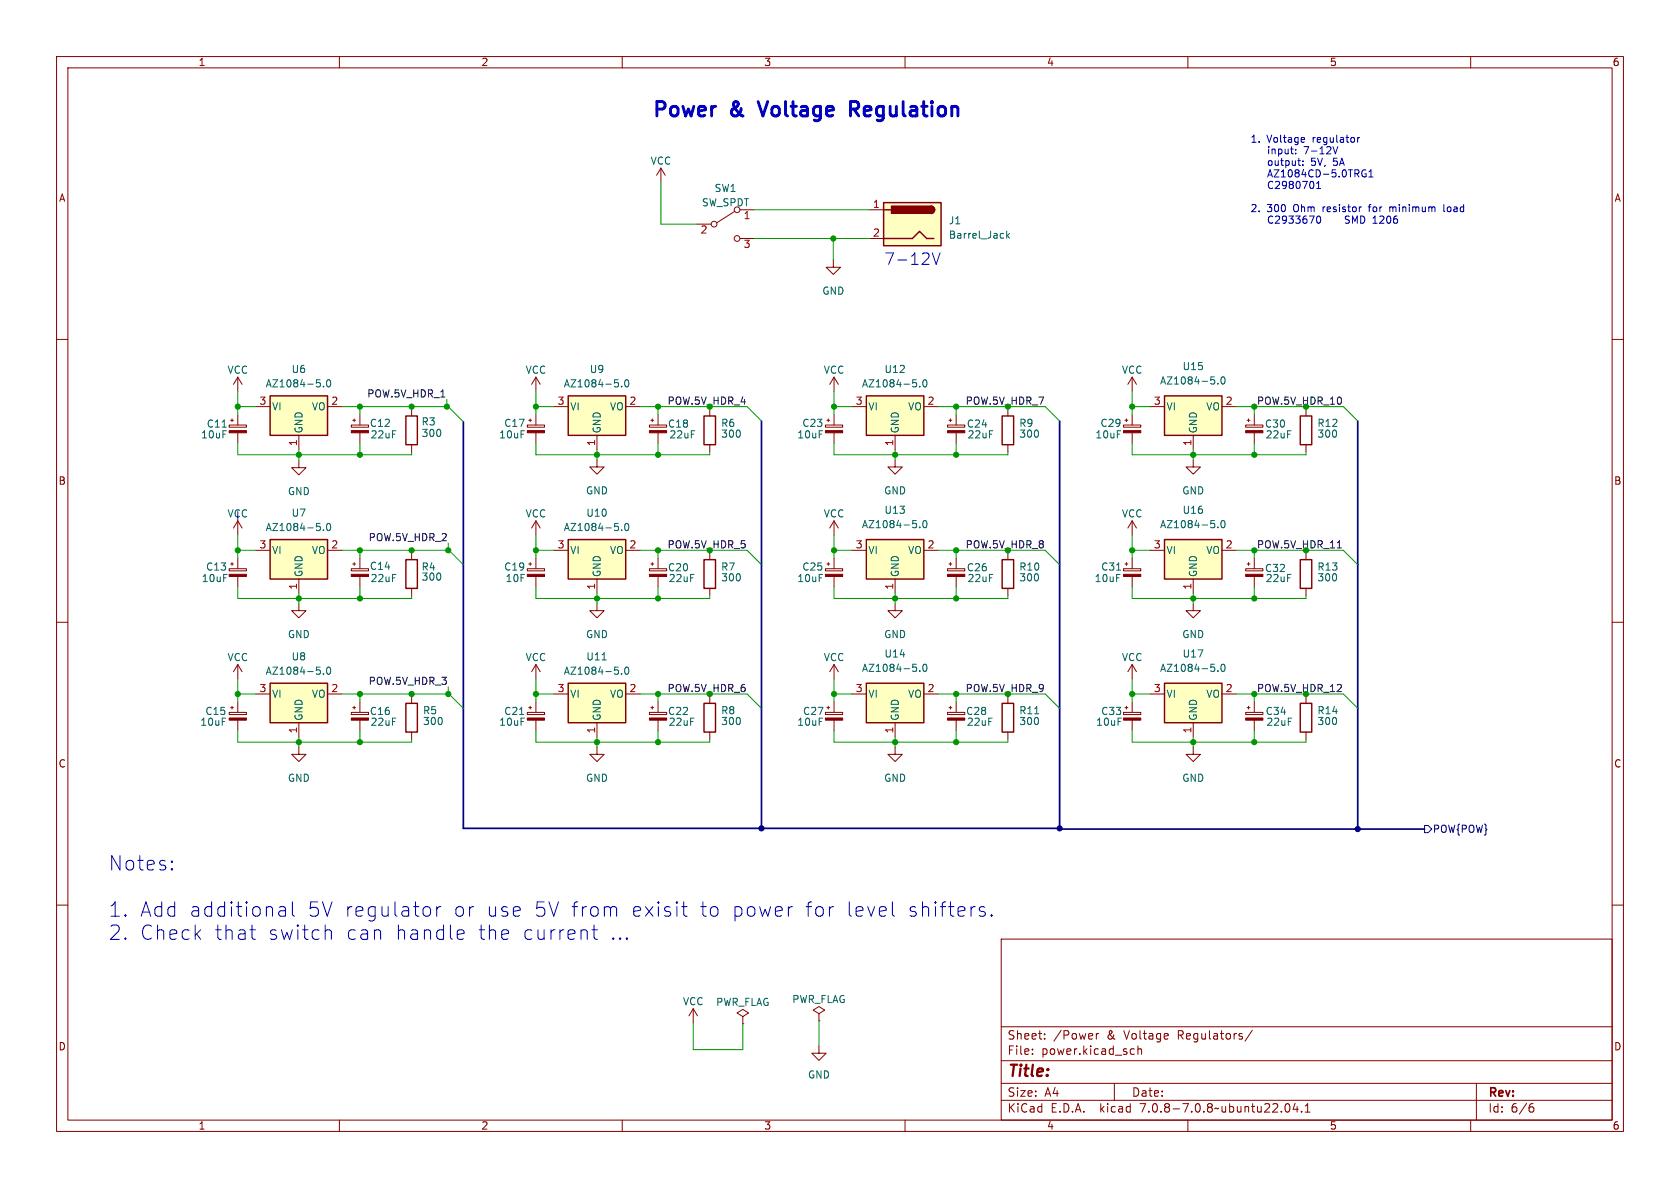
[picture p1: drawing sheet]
<svg xmlns="http://www.w3.org/2000/svg" width="297mm" height="210mm" viewBox="0 0 297 210" stroke-linecap="round" stroke-linejoin="round" font-family="sans-serif">
<g fill="none" stroke="#840000" stroke-width=".18">
<path d="M10 10h277v190h-277zM12 12h273v186h-273zM60 10v2M110 10v2M160 10v2M210 10v2M260 10v2M116.8 29.7l-.7 1.3M116.8 29.7v2.6M116.8 29.7l.8 1.3M123.2 39.6h2.5M129.9 37.3l-3.2 2.1"/>
<path d="M130.8 37.1h2.5M153.7 37.1h2.5M10 60h2M130.8 42.2h2.5M147.3 46v1.2h1.3l-1.3 1.3-1.3-1.3h1.3M153.7 42.2h2.5M285 60h2M40.5 75.1h3.1v.4h-3.1zM40.8 74.3h.5M41 74v.5M42 66.7v2.5M42 73.3v1.8"/>
<path d="M42 76.5v1.9M42 66.7l-.7 1.2M42 66.7l.8 1.2M45.2 71.9h2.6M52.8 77v2.5M57.9 71.9h2.6M62.1 75.1h3.1v.4h-3.1zM62.4 74.3h.5M62.6 74v.5M63.6 73.3v1.8M63.6 76.5v1.9M72.8 72.3v1.2"/>
<path d="M72.8 78.6v1.3M93.2 75.1h3.1v.4h-3.1zM93.5 74.3h.5M93.7 74v.5M94.7 66.7v2.5M94.7 73.3v1.8M94.7 76.5v1.9M94.7 66.7l-.7 1.2M94.7 66.7l.8 1.2M97.9 71.9h2.6M105.5 77v2.5M110.6 71.9h2.6"/>
<path d="M114.8 75.1h3.1v.4h-3.1zM115.1 74.3h.5M115.3 74v.5M116.3 73.3v1.8M116.3 76.5v1.9M125.5 72.3v1.2M125.5 78.6v1.3M145.9 75.1h3.1v.4h-3.1zM146.2 74.3h.5M146.4 74v.5M147.4 66.7v2.5M147.4 73.3v1.8"/>
<path d="M147.4 76.5v1.9M147.4 66.7l-.7 1.2M147.4 66.7l.8 1.2M150.6 71.9h2.6M158.2 77v2.5M163.3 71.9h2.6M167.5 75.1h3.1v.4h-3.1zM167.8 74.3h.5M168 74v.5M169 73.3v1.8M169 76.5v1.9M178.2 72.3v1.2"/>
<path d="M178.2 78.6v1.3M198.6 75.1h3.1v.4h-3.1zM198.9 74.3h.5M199.1 74v.5M200.2 66.7v2.5M200.2 73.3v1.8M200.2 76.5v1.9M200.2 66.7l-.8 1.2M200.2 66.7l.7 1.2M203.3 71.9h2.6M210.9 77v2.5M216 71.9h2.6"/>
<path d="M220.2 75.1h3.1v.4h-3.1zM220.5 74.3h.5M220.7 74v.5M221.7 73.3v1.8M221.7 76.5v1.9M230.9 72.3v1.2M230.9 78.6v1.3M40.8 99.7h.5M41 99.4v.5M42 92.1v2.5M42 98.7v1.8M42 92.1l-.7 1.2"/>
<path d="M42 92.1l.8 1.2M45.2 97.3h2.6M52.8 81.4v1.3h1.3l-1.3 1.2-1.2-1.2h1.2M57.9 97.3h2.6M62.4 99.7h.5M62.6 99.4v.5M63.6 98.7v1.8M72.8 97.7v1.2M93.5 99.7h.5M93.7 99.4v.5M94.7 92.1v2.5M94.7 98.7v1.8"/>
<path d="M94.7 92.1l-.7 1.2M94.7 92.1l.8 1.2M97.9 97.3h2.6M105.5 81.3v1.3h1.3l-1.3 1.2-1.2-1.2h1.2M110.6 97.3h2.6M115.1 99.7h.5M115.3 99.4v.5M116.3 98.7v1.8M125.5 97.7v1.2M146.2 99.7h.5M146.4 99.4v.5M147.4 92.1v2.5"/>
<path d="M147.4 98.7v1.8M147.4 92.1l-.7 1.2M147.4 92.1l.8 1.2M150.6 97.3h2.6M158.2 81.3v1.3h1.3l-1.3 1.2-1.2-1.2h1.2M163.3 97.3h2.6M167.8 99.7h.5M168 99.4v.5M169 98.7v1.8M178.2 97.7v1.2M198.9 99.7h.5M199.1 99.4v.5"/>
<path d="M200.2 92.1l-.8 1.2M200.2 92.1v2.5M200.2 98.7v1.8M200.2 92.1l.7 1.2M203.3 97.3h2.6M210.9 81.3v1.3h1.3l-1.3 1.2-1.2-1.2h1.2M216 97.3h2.6M220.5 99.7h.5M220.7 99.4v.5M221.7 98.7v1.8M230.9 97.7v1.2M10 110h2"/>
<path d="M40.5 100.5h3.1v.4h-3.1zM42 101.9v1.9M42 117.5v2.5M42 117.5l-.7 1.2M42 117.5l.8 1.2M52.8 106.7v1.3h1.3l-1.3 1.2-1.2-1.2h1.2M52.8 102.4v2.5M62.1 100.5h3.1v.4h-3.1zM63.6 101.9v1.9M72.8 104v1.3M93.2 100.5h3.1v.4h-3.1zM94.7 101.9v1.9"/>
<path d="M94.7 117.5v2.5M94.7 117.5l-.7 1.2M94.7 117.5l.8 1.2M105.5 106.7v1.3h1.3l-1.3 1.2-1.2-1.2h1.2M105.5 102.4v2.5M114.8 100.5h3.1v.4h-3.1zM116.3 101.9v1.9M125.5 104v1.3M145.9 100.5h3.1v.4h-3.1zM147.4 101.9v1.9M147.4 117.5v2.5M147.4 117.5l-.7 1.2"/>
<path d="M147.4 117.5l.8 1.2M158.2 106.7v1.3h1.3l-1.3 1.2-1.2-1.2h1.2M158.2 102.4v2.5M167.5 100.5h3.1v.4h-3.1zM169 101.9v1.9M178.2 104v1.3M198.6 100.5h3.1v.4h-3.1zM200.2 101.9v1.9M200.2 117.5v2.5M200.2 117.5l-.8 1.2M200.2 117.5l.7 1.2M210.9 106.7v1.3h1.3l-1.3 1.2-1.2-1.2h1.2"/>
<path d="M210.9 102.4v2.5M220.2 100.5h3.1v.4h-3.1zM221.7 101.9v1.9M230.9 104v1.3M285 110h2M40.5 125.9h3.1v.4h-3.1zM40.8 125.1h.5M41 124.8v.5M42 124.1v1.8M42 127.3v1.9M45.2 122.7h2.6M52.8 132.1v1.3h1.3l-1.3 1.2-1.2-1.2h1.2"/>
<path d="M52.8 127.8v2.5M57.9 122.7h2.6M62.1 125.9h3.1v.4h-3.1zM62.4 125.1h.5M62.6 124.8v.5M63.6 124.1v1.8M63.6 127.3v1.9M72.8 123.1v1.2M72.8 129.4v1.3M93.2 125.9h3.1v.4h-3.1zM93.5 125.1h.5M93.7 124.8v.5"/>
<path d="M94.7 124.1v1.8M94.7 127.3v1.9M97.9 122.7h2.6M105.5 132.1v1.3h1.3l-1.3 1.2-1.2-1.2h1.2M105.5 127.8v2.5M110.6 122.7h2.6M114.8 125.9h3.1v.4h-3.1zM115.1 125.1h.5M115.3 124.8v.5M116.3 124.1v1.8M116.3 127.3v1.9M125.5 123.1v1.2"/>
<path d="M125.5 129.4v1.3M145.9 125.9h3.1v.4h-3.1zM146.2 125.1h.5M146.4 124.8v.5M147.4 124.1v1.8M147.4 127.3v1.9M150.6 122.7h2.6M158.2 132.1v1.3h1.3l-1.3 1.2-1.2-1.2h1.2M158.2 127.8v2.5M163.3 122.7h2.6M167.5 125.9h3.1v.4h-3.1zM167.8 125.1h.5"/>
<path d="M168 124.8v.5M169 124.1v1.8M169 127.3v1.9M178.2 123.1v1.2M178.2 129.4v1.3M198.6 125.9h3.1v.4h-3.1zM198.9 125.1h.5M199.1 124.8v.5M200.2 124.1v1.8M200.2 127.3v1.9M203.3 122.7h2.6M210.9 132.1v1.3h1.3l-1.3 1.2-1.2-1.2h1.2"/>
<path d="M210.9 127.8v2.5M216 122.7h2.6M220.2 125.9h3.1v.4h-3.1zM220.5 125.1h.5M220.7 124.8v.5M221.7 124.1v1.8M221.7 127.3v1.9M230.9 123.1v1.2M230.9 129.4v1.3M10 160h2M285 160h2M122.6 178.3l-.8 1.3"/>
<path d="M122.6 178.3v2.5M122.6 178.3l.7 1.3M131.3 179.7l1-.6-1-.7-1 .7 1 .6v1.3M144.8 179.2l1-.6-1-.7-1 .7 1 .6v1.3M177 166h108v32h-108zM60 198v2M110 198v2M131.3 181h.1M144.8 180.5h.1M144.8 184.9v1.3h1.2l-1.2 1.3-1.3-1.3h1.3M160 198v2M177 194.5h108"/>
<path d="M177 191.5h108M177 187.5h108M177 181.5h108M182.5 186.3v.1M182.5 185.5v.1M184.7 183.6v.1M184.7 182.8v.1M193.8 182.7v1M194.2 182.7l-.2 .1-.2 .2M197 191.5v3M200.1 185.4l.4 .1M200.5 186.3l-.4 .1"/>
<path d="M201.2 185.5l.2-.1 .3 .1 .1 .9M201.2 184.9v1.5M210 198v2M221.4 182.1l-1.3 2M227.3 195.2l.2-.1a.81 .81 0 0 1 .6 .6 .81 .81 0 0 1-.3 .8l-.1 .1a.81 .81 0 0 1-.4-1.4zM229 195l-.4 1.1h.9M229.3 195.6v1M230.1 196.5v.1M230.7 196.6h.9M230.7 195.5l.5-.4v1.5M260 198v2M261 191.5v6.5"/>
<path d="M270.6 195.7h.3l.3 .3-.1 .5-.5 .1M271 195.1l-.4 .1"/>
<circle cx="126.2" cy="39.6" r=".51"/>
<circle cx="130.3" cy="37.1" r=".51"/>
<circle cx="130.3" cy="42.2" r=".51"/>
</g>
<g fill="none" stroke="#840000" stroke-width=".25">
<path d="M156.2 35.8h10.2v7.6h-10.2zM156.2 37.1h1.3M164.6 36.4a.64 .64 0 0 1 .6 .7 .64 .64 0 0 1-.6 .6M156.2 42.2h5.1l1.3-1.3 1.2 1.3h1.3M47.8 70h10.1v7h-10.1zM71.8 73.5h2v5.1h-2zM100.5 70h10.1v7h-10.1zM124.5 73.5h2v5.1h-2zM153.2 70h10.1v7h-10.1zM177.2 73.5h2v5.1h-2zM205.9 70h10.1v7h-10.1zM229.9 73.5h2v5.1h-2z"/>
<path d="M47.8 95.4h10.1v7h-10.1zM71.8 98.9h2v5.1h-2zM100.5 95.4h10.1v7h-10.1zM124.5 98.9h2v5.1h-2zM153.2 95.4h10.1v7h-10.1zM177.2 98.9h2v5.1h-2zM205.9 95.4h10.1v7h-10.1zM229.9 98.9h2v5.1h-2zM47.8 120.8h10.1v7h-10.1zM71.8 124.3h2v5.1h-2zM100.5 120.8h10.1v7h-10.1zM124.5 124.3h2v5.1h-2z"/>
<path d="M153.2 120.8h10.1v7h-10.1zM177.2 124.3h2v5.1h-2zM205.9 120.8h10.1v7h-10.1zM229.9 124.3h2v5.1h-2z"/>
</g>
<g fill="#840000" stroke="#840000" stroke-width=".18">
<path d="M220.2 101.5h3.1v.4h-3.1z"/>
<path d="M62.1 101.5h3.1v.4h-3.1z"/>
<path d="M93.2 126.9h3.1v.4h-3.1z"/>
<path d="M40.5 126.9h3.1v.4h-3.1z"/>
<path d="M62.1 126.9h3.1v.4h-3.1z"/>
<path d="M40.5 101.5h3.1v.4h-3.1z"/>
<path d="M114.8 101.5h3.1v.4h-3.1z"/>
<path d="M145.9 126.9h3.1v.4h-3.1z"/>
<path d="M114.8 126.9h3.1v.4h-3.1z"/>
<path d="M145.9 101.5h3.1v.4h-3.1z"/>
<path d="M167.5 76.1h3.1v.4h-3.1z"/>
<path d="M198.6 76.1h3.1v.4h-3.1z"/>
<path d="M220.2 76.1h3.1v.4h-3.1z"/>
<path d="M167.5 101.5h3.1v.4h-3.1z"/>
<path d="M145.9 76.1h3.1v.4h-3.1z"/>
<path d="M198.6 101.5h3.1v.4h-3.1z"/>
<path d="M114.8 76.1h3.1v.4h-3.1z"/>
<path d="M93.2 101.5h3.1v.4h-3.1z"/>
<path d="M62.1 76.1h3.1v.4h-3.1z"/>
<path d="M220.2 126.9h3.1v.4h-3.1z"/>
<path d="M93.2 76.1h3.1v.4h-3.1z"/>
<path d="M167.5 126.9h3.1v.4h-3.1z"/>
<path d="M40.5 76.1h3.1v.4h-3.1z"/>
<path d="M198.6 126.9h3.1v.4h-3.1z"/>
</g>
<g fill="none" stroke="#006464" stroke-width=".18">
<path d="M178 40.8v1.3M178.1 41.6l.4 .5M178.5 41.3l-.5 .4M39.3 75.5h.7M57.2 68.3v.1M57.9 67.2l.1-.1a.68 .68 0 0 1 .5 .7 .68 .68 0 0 1-.5 .6l-.1-.1-.2-.4zM109.9 68.3v.1M110.6 67.2l.1-.1a.68 .68 0 0 1 .5 .7 .68 .68 0 0 1-.5 .6l-.1-.1-.2-.4zM162.6 68.3v.1M163.3 67.2l.1-.1a.68 .68 0 0 1 .5 .7 .68 .68 0 0 1-.5 .6l-.1-.1-.2-.4zM215.3 67.8v.1M216 66.7l.1-.1a.68 .68 0 0 1 .5 .7 .68 .68 0 0 1-.5 .6 .84 .84 0 0 1-.1-1.2z"/>
<path d="M57.2 93.7v.1M57.9 92.6l.1-.1a.68 .68 0 0 1 .5 .7 .68 .68 0 0 1-.5 .6l-.1-.1-.2-.4zM109.9 93.7v.1M110.6 92.6l.1-.1a.68 .68 0 0 1 .5 .7 .68 .68 0 0 1-.5 .6 .84 .84 0 0 1-.1-1.2zM162.6 93.2v.1M163.3 92.1l.1-.1a.68 .68 0 0 1 .5 .7 .68 .68 0 0 1-.5 .6l-.1-.1-.2-.4zM215.3 93.2v.1M216 92.1l.1-.1a.68 .68 0 0 1 .5 .7 .68 .68 0 0 1-.5 .6 .84 .84 0 0 1-.1-1.2zM57.2 119.1v.1M57.9 118l.1-.1a.68 .68 0 0 1 .5 .7 .68 .68 0 0 1-.5 .6l-.1-.1-.2-.4zM106.4 116.7h.8M109.9 119.1v.1"/>
<path d="M110.6 118l.1-.1a.68 .68 0 0 1 .5 .7 .68 .68 0 0 1-.5 .6l-.1-.1-.2-.4zM162.6 118.6v.1M163.3 117.5l.1-.1a.68 .68 0 0 1 .5 .7 .68 .68 0 0 1-.5 .6l-.1-.1-.2-.4zM197.4 100.8h.7M215.3 118.6v.1M216 117.5l.1-.1a.68 .68 0 0 1 .5 .7 .68 .68 0 0 1-.5 .6 .84 .84 0 0 1-.1-1.2zM91.9 126.3h.7M182.9 126.2h.7"/>
</g>
<g fill="#ffffc2" stroke="#ffffc2" stroke-width=".18">
<path d="M100.5 70h10.1v7h-10.1z"/>
<path d="M205.9 95.4h10.1v7h-10.1z"/>
<path d="M47.8 95.4h10.1v7h-10.1z"/>
<path d="M153.2 70h10.1v7h-10.1z"/>
<path d="M156.2 35.8h10.2v7.6h-10.2z"/>
<path d="M153.2 95.4h10.1v7h-10.1z"/>
<path d="M47.8 120.8h10.1v7h-10.1z"/>
<path d="M205.9 70h10.1v7h-10.1z"/>
<path d="M153.2 120.8h10.1v7h-10.1z"/>
<path d="M47.8 70h10.1v7h-10.1z"/>
<path d="M100.5 95.4h10.1v7h-10.1z"/>
<path d="M205.9 120.8h10.1v7h-10.1z"/>
<path d="M100.5 120.8h10.1v7h-10.1z"/>
</g>
<g fill="#840000" stroke="#840000" stroke-width=".25">
<path d="M164.6 36.4a.64 .64 0 0 1 .6 .7 .64 .64 0 0 1-.6 .6z"/>
<path d="M157.6 36.4h7v1.3h-7z"/>
</g>
<path d="M251.8 145.9h.7l.6 .7-.6 .6h-.7z" fill="none" stroke="#000084" stroke-width=".18"/>
<path d="M236.4 96.9h.7" fill="none" stroke="#0f0f0f" stroke-width=".18"/>
<g fill="none" stroke="#0000c2" stroke-width=".18">
<path d="M230.3 29.1v.1M230.3 28.5v.1M230.5 24.3l.1 .3-.6 .1M230.6 25.1l-.1 .1M232.8 33.3h.7M232.9 32.4l.2-.3v1.2M233.2 38.2a.79 .79 0 0 1 0 1.3M235.7 29.1l.2 .1M236.4 28h-.6l-.1 .6 .2-.1M236.5 25.9l-.4 1.3M237.8 39.4h.6M238.1 38.2l-.3 .2 .1 .3 .5 .2"/>
<path d="M238.4 38.2l.2 .1M240 24.3v.9M240.4 24.3l-.4 .2M240.7 36.6h-.3M241.2 30l.3 .1M241.3 30.7h.2v.5l-.3 .1M242 31.3h.7M242 30.4l.4-.4v1.3M245.7 36.6v.8M245.9 36.6l-.2 .1M255.2 36.1v1.1l.2 .2M164.8 44.7l.7 2 .7-2"/>
<path d="M30.4 153.5l.1 .2-.1 .1M30.4 153.5l-.1 .2 .1 .1M30.4 152.2v.3M30.4 153.5v.3M30.4 152.2l.1 .1-.1 .2M30.4 152.2l-.1 .1 .1 .2M51.7 159.4v2.2l.3 .4M120.9 159.4v2.2l.1 .2 .5 .2M157.8 159.4v2.2l.3 .4M44.2 164.4h1M44.7 165.9l.5 .2M49.3 161.6l.3 .4 .9-.2"/>
<path d="M49.4 160.4l.2-.1 .8 .1 .1 .2v1.4M50.5 160.9l-.9 .1-.3 .4M57.9 164.4l.6 .1 .1 .2v1.4M75.6 160.3l.5 .5v.7l-.5 .5M77.2 160.3v1.7M77.9 160.3a.65 .65 0 0 0-.7 .5M81 164.5l.7-.1 .2 .1 .1 .5-1.2 .2M81 165.9l.2 .2 .7-.2M104.7 164.4h.9M105 163.5v2.2l.1 .2 .5 .2M108.3 160.3h.4l.3 .3v1.4M120.5 160.3h1"/>
<path d="M140.1 160.3h-.2l-.4 .2M147.4 160.3l-.5 .1M174.1 160.4l-.6-.1-.4 .3 .1 .4 .9 .2 .1 .3-.1 .3-.3 .2-.7-.2M175.3 161.7l.1 .1-.1 .2M175.3 161.7l-.1 .1 .1 .2M175.3 161.7v.3"/>
</g>
<path d="M134 18l.9 2.5M151 19.3l.8 1.2M151.6 18.1l-.3-.1h-.9v2.5M151.6 19.2l-.3 .1h-.9" fill="none" stroke="#0000c2" stroke-width=".51"/>
<path d="M81.9 74.5v71.9l169.9 .2M134.6 74.4v72M187.3 74.4v72M240 74.4v72.2" fill="none" stroke="#000084" stroke-width=".3"/>
<g fill="none" stroke="#009600" stroke-width=".18">
<path d="M116.8 32.3v7.3h6.4M133.3 37.1h20.4M133.3 42.2h20.4M147.3 42.2v3.8M42 78.4v2h30.8v-.5M42 71.9h3.2M42 69.2v4.1M52.8 79.5v1.9M60.5 71.9h18.5M63.6 71.9v1.4M63.6 78.4v2M72.8 71.9v.4"/>
<path d="M79 70.6v1.4h.4l2.5 2.5M94.7 78.4v2h30.8v-.5M94.7 69.2v4.1M94.7 71.9h3.2M105.5 79.5v1.8M113.2 71.9h18.9l2.5 2.5M116.3 71.9v1.4M116.3 78.4v2M147.4 78.4v2h30.8v-.5M147.4 69.2v4.1M147.4 71.9h3.2M158.2 79.5v1.8"/>
<path d="M165.9 71.9h18.9l2.5 2.5M169 71.9v1.4M169 78.4v2M200.2 78.4v2h30.7v-.5M200.2 71.9h3.1M200.2 69.2v4.1M210.9 79.5v1.8M218.6 71.9h18.9l2.5 2.5M221.7 71.9v1.4M221.7 78.4v2M42 97.3h3.2M42 94.6v4.1"/>
<path d="M60.5 97.3h18.9l2.5 2.5M63.6 97.3v1.4M72.8 97.3v.4M79.2 96v1.3M94.7 94.6v4.1M94.7 97.3h3.2M113.2 97.3h18.9l2.5 2.5M116.3 97.3v1.4M147.4 94.6v4.1M147.4 97.3h3.2M165.9 97.3h18.9l2.5 2.5M169 97.3v1.4"/>
<path d="M200.2 97.3h3.1M200.2 94.6v4.1M218.6 97.3h18.9l2.5 2.5M221.7 97.3v1.4M42 103.8v2h30.8v-.5M52.8 104.9v1.8M63.6 103.8v2M94.7 103.8v2h30.8v-.5M105.5 104.9v1.8M116.3 103.8v2M147.4 103.8v2h30.8v-.5M158.2 104.9v1.8"/>
<path d="M169 103.8v2M200.2 103.8v2h30.7v-.5M210.9 104.9v1.8M221.7 103.8v2M42 122.7h3.2M42 129.2v2h30.8v-.5M42 120v4.1M52.8 130.3v1.8M60.5 122.7h18.9l2.5 2.5M63.6 122.7v1.4M63.6 129.2v2M72.8 122.7v.4"/>
<path d="M79.2 121.4v1.3M94.7 122.7h3.2M94.7 129.2v2h30.8v-.5M94.7 120v4.1M105.5 130.3v1.8M113.2 122.7h18.9l2.5 2.5M116.3 122.7v1.4M116.3 129.2v2M147.4 122.7h3.2M147.4 129.2v2h30.8v-.5M147.4 120v4.1M158.2 130.3v1.8"/>
<path d="M165.9 122.7h18.9l2.5 2.5M169 122.7v1.4M169 129.2v2M200.2 122.7h3.1M200.2 129.2v2h30.7v-.5M200.2 120v4.1M210.9 130.3v1.8M218.6 122.7h18.9l2.5 2.5M221.7 122.7v1.4M221.7 129.2v2M122.6 180.8v4.7h8.7v-4.5M144.8 180.5v4.4"/>
</g>
<g fill="#000084" stroke="#000084" stroke-width=".18">
<circle cx="187.3" cy="146.4" r=".46"/>
<circle cx="240" cy="146.6" r=".46"/>
<circle cx="134.6" cy="146.4" r=".46"/>
</g>
<g fill="#009600" stroke="#009600" stroke-width=".18">
<circle cx="221.7" cy="122.7" r=".46"/>
<circle cx="221.7" cy="131.2" r=".46"/>
<circle cx="210.9" cy="131.2" r=".46"/>
<circle cx="200.2" cy="122.7" r=".46"/>
<circle cx="169" cy="105.8" r=".46"/>
<circle cx="158.2" cy="105.8" r=".46"/>
<circle cx="169" cy="131.2" r=".46"/>
<circle cx="158.2" cy="131.2" r=".46"/>
<circle cx="169" cy="122.7" r=".46"/>
<circle cx="221.7" cy="105.8" r=".46"/>
<circle cx="210.9" cy="105.8" r=".46"/>
<circle cx="221.7" cy="80.4" r=".46"/>
<circle cx="221.7" cy="97.3" r=".46"/>
<circle cx="210.9" cy="80.4" r=".46"/>
<circle cx="221.7" cy="71.9" r=".46"/>
<circle cx="200.2" cy="97.3" r=".46"/>
<circle cx="169" cy="97.3" r=".46"/>
<circle cx="200.2" cy="71.9" r=".46"/>
<circle cx="147.3" cy="42.2" r=".46"/>
<circle cx="147.4" cy="122.7" r=".46"/>
<circle cx="147.4" cy="97.3" r=".46"/>
<circle cx="105.5" cy="80.4" r=".46"/>
<circle cx="94.7" cy="97.3" r=".46"/>
<circle cx="79" cy="71.9" r=".46"/>
<circle cx="94.7" cy="71.9" r=".46"/>
<circle cx="63.6" cy="131.2" r=".46"/>
<circle cx="72.8" cy="122.7" r=".46"/>
<circle cx="94.7" cy="122.7" r=".46"/>
<circle cx="79.2" cy="122.7" r=".46"/>
<circle cx="116.3" cy="80.4" r=".46"/>
<circle cx="116.3" cy="71.9" r=".46"/>
<circle cx="158.2" cy="80.4" r=".46"/>
<circle cx="169" cy="80.4" r=".46"/>
<circle cx="169" cy="71.9" r=".46"/>
<circle cx="147.4" cy="71.9" r=".46"/>
<circle cx="42" cy="122.7" r=".46"/>
<circle cx="79.2" cy="97.3" r=".46"/>
<circle cx="52.8" cy="105.8" r=".46"/>
<circle cx="52.8" cy="131.2" r=".46"/>
<circle cx="63.6" cy="122.7" r=".46"/>
<circle cx="63.6" cy="105.8" r=".46"/>
<circle cx="63.6" cy="97.3" r=".46"/>
<circle cx="52.8" cy="80.4" r=".46"/>
<circle cx="63.6" cy="80.4" r=".46"/>
<circle cx="42" cy="97.3" r=".46"/>
<circle cx="72.8" cy="71.9" r=".46"/>
<circle cx="42" cy="71.9" r=".46"/>
<circle cx="72.8" cy="97.3" r=".46"/>
<circle cx="63.6" cy="71.9" r=".46"/>
<circle cx="105.5" cy="131.2" r=".46"/>
<circle cx="116.3" cy="131.2" r=".46"/>
<circle cx="116.3" cy="122.7" r=".46"/>
<circle cx="105.5" cy="105.8" r=".46"/>
<circle cx="116.3" cy="105.8" r=".46"/>
<circle cx="116.3" cy="97.3" r=".46"/>
</g>
<g font-size="3.5" fill="#0000c2">
<text x="115.2" y="20.8">Power</text>
<text x="129.4" y="20.8">&amp;</text>
<text x="135.5" y="20.8">Voltage</text>
<text x="152.5" y="20.8">Regulation</text>
<text x="19" y="154.1">Notes:</text>
<text x="19" y="162.3">1.</text>
<text x="19" y="166.4">2.</text>
<text x="24.6" y="162.3">Add additional</text>
<text x="24.6" y="166.4">Check</text>
<text x="37.7" y="166.4">that</text>
<text x="47.1" y="166.4">switch</text>
<text x="54.1" y="162.3">5V regulator</text>
<text x="60.8" y="166.4">can</text>
<text x="69.5" y="166.4">handle</text>
<text x="79.8" y="162.3">or</text>
<text x="84.1" y="166.4">the</text>
<text x="85.5" y="162.3">use</text>
<text x="91.9" y="166.4">current</text>
<text x="93.9" y="162.3">5V from</text>
<text x="107.3" y="166.4">...</text>
<text x="111" y="162.3">exisit</text>
<text x="123" y="162.3">to</text>
<text x="128.7" y="162.3">power</text>
<text x="141.6" y="162.3">for</text>
<text x="148.8" y="162.3">level</text>
<text x="159.6" y="162.3">shifters.</text>
</g>
<text font-size="2.8" fill="#0000c2" x="156.2" y="47">7-12V</text>
<text font-size="2.8" fill="#840000" x="178" y="190.9">Title:</text>
<g font-size="2.1" fill="#840000">
<text x="178" y="184">Sheet:</text>
<text x="186.2" y="184">/Power</text>
<text x="195.7" y="184">&amp;</text>
<text x="198.9" y="184">Voltage</text>
<text x="208.5" y="184">Regulators/</text>
<text x="178" y="186.7">File:</text>
<text x="184.1" y="186.7">power.kicad_sch</text>
<text x="178" y="196.9">KiCad</text>
<text x="178" y="194.1">Size:</text>
<text x="184.7" y="194.1">A4</text>
<text x="185.7" y="196.9">E.D.A.</text>
<text x="194.6" y="196.9">kicad</text>
<text x="200" y="194.1">Date:</text>
<text x="201.8" y="196.9">7.0.8-7.0.8~ubuntu22.04.1</text>
<text x="263" y="194.3">Rev:</text>
<text x="263" y="196.9">Id:</text>
<text x="267.1" y="196.9">6/6</text>
</g>
<g font-size="1.8" fill="#840000">
<text x="35" y="11.9">1</text>
<text x="85" y="11.9">2</text>
<text x="135" y="11.9">3</text>
<text x="185" y="11.9">4</text>
<text x="235" y="11.9">5</text>
<text x="285" y="11.9">6</text>
<text x="10.3" y="35.9">A</text>
<text x="285.3" y="35.9">A</text>
<text x="10.3" y="85.9">B</text>
<text x="285.3" y="85.9">B</text>
<text x="10.3" y="135.9">C</text>
<text x="285.3" y="135.9">C</text>
<text x="10.3" y="185.9">D</text>
<text x="285.3" y="185.9">D</text>
<text x="35" y="199.9">1</text>
<text x="85" y="199.9">2</text>
<text x="135" y="199.9">3</text>
<text x="185" y="199.9">4</text>
<text x="235" y="199.9">5</text>
<text x="285" y="199.9">6</text>
</g>
<g font-size="1.8" fill="#006464">
<text x="114.9" y="29.3">VCC</text>
<text x="126.2" y="34.1">SW1</text>
<text x="124" y="36.7">SW_SPDT</text>
<text x="167.6" y="39.9">J1</text>
<text x="167.6" y="42.4">Barrel_Jack</text>
<text x="145.3" y="52.3">GND</text>
<text x="209" y="65.6">U15</text>
<text x="40.1" y="66.3">VCC</text>
<text x="46.9" y="68.7">AZ1084-5.0</text>
<text x="51.5" y="66.1">U6</text>
<text x="92.8" y="66.3">VCC</text>
<text x="99.6" y="68.7">AZ1084-5.0</text>
<text x="104.2" y="66.1">U9</text>
<text x="145.5" y="66.3">VCC</text>
<text x="152.3" y="68.7">AZ1084-5.0</text>
<text x="156.3" y="66.1">U12</text>
<text x="198.2" y="66.3">VCC</text>
<text x="205" y="68.2">AZ1084-5.0</text>
<text x="35.4" y="77.7">10uF</text>
<text x="36.5" y="75.8">C11</text>
<text x="48" y="72.7">VI</text>
<text x="53.7" y="76.7" transform="rotate(-90 53.7 76.7)">GND</text>
<text x="55" y="72.7">VO</text>
<text x="65.3" y="75.7">C12</text>
<text x="65.4" y="77.7">22uF</text>
<text x="74.4" y="75.4">R3</text>
<text x="74.4" y="77.4">300</text>
<text x="88.1" y="77.7">10uF</text>
<text x="89" y="75.7">C17</text>
<text x="100.7" y="72.7">VI</text>
<text x="106.4" y="76.7" transform="rotate(-90 106.4 76.7)">GND</text>
<text x="107.7" y="72.7">VO</text>
<text x="118" y="75.8">C18</text>
<text x="118.2" y="77.7">22uF</text>
<text x="127.4" y="75.7">R6</text>
<text x="127.4" y="77.6">300</text>
<text x="140.9" y="77.7">10uF</text>
<text x="141.7" y="75.7">C23</text>
<text x="153.4" y="72.7">VI</text>
<text x="159.1" y="76.7" transform="rotate(-90 159.1 76.7)">GND</text>
<text x="160.4" y="72.7">VO</text>
<text x="170.8" y="75.8">C24</text>
<text x="171" y="77.7">22uF</text>
<text x="180.1" y="75.7">R9</text>
<text x="180.1" y="77.6">300</text>
<text x="193.6" y="77.7">10uF</text>
<text x="194.4" y="75.7">C29</text>
<text x="206.1" y="72.7">VI</text>
<text x="211.8" y="76.7" transform="rotate(-90 211.8 76.7)">GND</text>
<text x="213.2" y="72.7">VO</text>
<text x="223.5" y="75.8">C30</text>
<text x="223.7" y="77.7">22uF</text>
<text x="232.8" y="77.6">300</text>
<text x="232.8" y="75.7">R12</text>
<text x="50.8" y="87.7">GND</text>
<text x="103.5" y="87.6">GND</text>
<text x="156.2" y="87.6">GND</text>
<text x="208.9" y="87.6">GND</text>
<text x="46.9" y="94.1">AZ1084-5.0</text>
<text x="51.5" y="91.5">U7</text>
<text x="92.8" y="91.7">VCC</text>
<text x="99.6" y="94.1">AZ1084-5.0</text>
<text x="103.6" y="91.5">U10</text>
<text x="145.5" y="91.7">VCC</text>
<text x="152.3" y="93.6">AZ1084-5.0</text>
<text x="156.3" y="91">U13</text>
<text x="198.2" y="91.7">VCC</text>
<text x="205" y="93.6">AZ1084-5.0</text>
<text x="209" y="91">U16</text>
<text x="36.3" y="101.1">C13</text>
<text x="48" y="98.1">VI</text>
<text x="55" y="98.1">VO</text>
<text x="65.3" y="100.9">C14</text>
<text x="74.4" y="101.1">R4</text>
<text x="89" y="101.1">C19</text>
<text x="100.7" y="98.1">VI</text>
<text x="107.7" y="98.1">VO</text>
<text x="118" y="101.2">C20</text>
<text x="127.4" y="101.1">R7</text>
<text x="141.7" y="101.1">C25</text>
<text x="153.4" y="98.1">VI</text>
<text x="160.4" y="98.1">VO</text>
<text x="170.8" y="101.2">C26</text>
<text x="180.1" y="101.1">R10</text>
<text x="194.6" y="101.1">C31</text>
<text x="206.1" y="98.1">VI</text>
<text x="213.2" y="98.1">VO</text>
<text x="223.5" y="101.3">C32</text>
<text x="232.8" y="101.1">R13</text>
<text x="35.6" y="103.1">10uF</text>
<text x="53.7" y="102.1" transform="rotate(-90 53.7 102.1)">GND</text>
<text x="65.4" y="103.1">22uF</text>
<text x="74.4" y="102.8">300</text>
<text x="89.3" y="103.1">10F</text>
<text x="106.4" y="102.1" transform="rotate(-90 106.4 102.1)">GND</text>
<text x="118.1" y="103.1">22uF</text>
<text x="127.4" y="103">300</text>
<text x="140.9" y="103.1">10uF</text>
<text x="159.1" y="102.1" transform="rotate(-90 159.1 102.1)">GND</text>
<text x="171" y="103.1">22uF</text>
<text x="180.1" y="103">300</text>
<text x="193.4" y="103.1">10uF</text>
<text x="211.8" y="102.1" transform="rotate(-90 211.8 102.1)">GND</text>
<text x="223.7" y="103.1">22uF</text>
<text x="232.8" y="103">300</text>
<text x="50.8" y="113">GND</text>
<text x="103.5" y="113">GND</text>
<text x="156.2" y="113">GND</text>
<text x="208.9" y="113">GND</text>
<text x="40.1" y="117.1">VCC</text>
<text x="46.9" y="119.5">AZ1084-5.0</text>
<text x="51.5" y="116.9">U8</text>
<text x="92.8" y="117.1">VCC</text>
<text x="99.6" y="119.5">AZ1084-5.0</text>
<text x="103.6" y="116.9">U11</text>
<text x="145.5" y="117.1">VCC</text>
<text x="152.3" y="119">AZ1084-5.0</text>
<text x="156.3" y="116.4">U14</text>
<text x="198.2" y="117.1">VCC</text>
<text x="205" y="119">AZ1084-5.0</text>
<text x="209" y="116.4">U17</text>
<text x="48" y="123.5">VI</text>
<text x="55" y="123.5">VO</text>
<text x="100.7" y="123.5">VI</text>
<text x="107.7" y="123.5">VO</text>
<text x="153.4" y="123.5">VI</text>
<text x="160.4" y="123.5">VO</text>
<text x="206.1" y="123.5">VI</text>
<text x="213.2" y="123.5">VO</text>
<text x="35.3" y="128.5">10uF</text>
<text x="36.2" y="126.6">C15</text>
<text x="53.7" y="127.5" transform="rotate(-90 53.7 127.5)">GND</text>
<text x="65.3" y="126.6">C16</text>
<text x="65.4" y="128.5">22uF</text>
<text x="74.7" y="126.5">R5</text>
<text x="74.7" y="128.4">300</text>
<text x="88.1" y="128.5">10uF</text>
<text x="89" y="126.6">C21</text>
<text x="106.4" y="127.5" transform="rotate(-90 106.4 127.5)">GND</text>
<text x="118" y="126.6">C22</text>
<text x="118.1" y="128.5">22uF</text>
<text x="127.4" y="126.5">R8</text>
<text x="127.4" y="128.4">300</text>
<text x="140.9" y="128.5">10uF</text>
<text x="141.9" y="126.6">C27</text>
<text x="159.1" y="127.5" transform="rotate(-90 159.1 127.5)">GND</text>
<text x="170.7" y="126.6">C28</text>
<text x="170.8" y="128.5">22uF</text>
<text x="180.1" y="128.4">300</text>
<text x="180.1" y="126.5">R11</text>
<text x="193.7" y="128.5">10uF</text>
<text x="194.6" y="126.6">C33</text>
<text x="211.8" y="127.5" transform="rotate(-90 211.8 127.5)">GND</text>
<text x="223.7" y="126.6">C34</text>
<text x="223.8" y="128.5">22uF</text>
<text x="232.8" y="128.4">300</text>
<text x="232.8" y="126.5">R14</text>
<text x="50.8" y="138.4">GND</text>
<text x="103.5" y="138.4">GND</text>
<text x="156.2" y="138.4">GND</text>
<text x="208.9" y="138.4">GND</text>
<text x="120.6" y="177.9">VCC</text>
<text x="126.5" y="178">PWR_FLAG</text>
<text x="140" y="177.5">PWR_FLAG</text>
<text x="142.7" y="190.9">GND</text>
</g>
<g font-size="1.8" fill="#0000c2">
<text x="221" y="25.3">1.</text>
<text x="224" y="25.3">Voltage</text>
<text x="224.5" y="27.4">input:</text>
<text x="224.5" y="29.4">output:</text>
<text x="231" y="27.4">7-12V</text>
<text x="232.2" y="25.3">regulator</text>
<text x="232.3" y="29.4">5V,</text>
<text x="236.4" y="29.4">5A</text>
<text x="224.5" y="31.4">AZ1084CD-5.0TRG1</text>
<text x="224.5" y="33.5">C2980701</text>
<text x="221" y="37.6">2.</text>
<text x="224" y="37.6">300</text>
<text x="224.5" y="39.6">C2933670</text>
<text x="228.8" y="37.6">Ohm</text>
<text x="234.1" y="37.6">resistor</text>
<text x="238.9" y="39.6">SMD 1206</text>
<text x="242.5" y="37.6">for</text>
<text x="246.3" y="37.6">minimum</text>
<text x="256.1" y="37.6">load</text>
<text x="40.1" y="91.7">VCC</text>
</g>
<g font-size="1.8" fill="#a90000">
<text x="123.8" y="41.6">2</text>
<text x="131.4" y="39.1">1</text>
<text x="154.2" y="36.8">1</text>
<text x="154.2" y="41.9">2</text>
<text x="131.4" y="44.1">3</text>
<text x="45.8" y="71.6">3</text>
<text x="58.5" y="71.6">2</text>
<text x="98.5" y="71.6">3</text>
<text x="111.2" y="71.6">2</text>
<text x="151.2" y="71.6">3</text>
<text x="163.9" y="71.6">2</text>
<text x="203.9" y="71.6">3</text>
<text x="216.6" y="71.6">2</text>
<text x="52.6" y="78.9" transform="rotate(-90 52.6 78.9)">1</text>
<text x="105.3" y="78.9" transform="rotate(-90 105.3 78.9)">1</text>
<text x="158" y="78.9" transform="rotate(-90 158 78.9)">1</text>
<text x="210.7" y="78.9" transform="rotate(-90 210.7 78.9)">1</text>
<text x="45.8" y="97">3</text>
<text x="58.5" y="97">2</text>
<text x="98.5" y="97">3</text>
<text x="111.2" y="97">2</text>
<text x="151.2" y="97">3</text>
<text x="163.9" y="97">2</text>
<text x="203.9" y="97">3</text>
<text x="216.6" y="97">2</text>
<text x="52.6" y="104.3" transform="rotate(-90 52.6 104.3)">1</text>
<text x="105.3" y="104.3" transform="rotate(-90 105.3 104.3)">1</text>
<text x="158" y="104.3" transform="rotate(-90 158 104.3)">1</text>
<text x="210.7" y="104.3" transform="rotate(-90 210.7 104.3)">1</text>
<text x="45.8" y="122.4">3</text>
<text x="58.5" y="122.4">2</text>
<text x="98.5" y="122.4">3</text>
<text x="111.2" y="122.4">2</text>
<text x="151.2" y="122.4">3</text>
<text x="163.9" y="122.4">2</text>
<text x="203.9" y="122.4">3</text>
<text x="216.6" y="122.4">2</text>
<text x="52.6" y="129.7" transform="rotate(-90 52.6 129.7)">1</text>
<text x="105.3" y="129.7" transform="rotate(-90 105.3 129.7)">1</text>
<text x="158" y="129.7" transform="rotate(-90 158 129.7)">1</text>
<text x="210.7" y="129.7" transform="rotate(-90 210.7 129.7)">1</text>
</g>
<g font-size="1.8" fill="#0f0f0f">
<text x="64.8" y="70.4">POW.5V_HDR_1</text>
<text x="65.1" y="95.8">POW.5V_HDR_2</text>
<text x="65.1" y="121.2">POW.5V_HDR_3</text>
</g>
<g font-size="1.8" fill="#009600">
<text x="117.9" y="71.6">POW.5V_HDR_4</text>
<text x="170.6" y="71.6">POW.5V_HDR_7</text>
<text x="222.1" y="71.6">POW.5V_HDR_10</text>
<text x="117.9" y="97">POW.5V_HDR_5</text>
<text x="170.6" y="97">POW.5V_HDR_8</text>
<text x="222.1" y="97">POW.5V_HDR_11</text>
<text x="117.9" y="122.4">POW.5V_HDR_6</text>
<text x="170.6" y="122.4">POW.5V_HDR_9</text>
<text x="222.1" y="122.4">POW.5V_HDR_12</text>
</g>
<text font-size="1.8" fill="#000084" x="253.2" y="147.4">POW{POW}</text>
</svg>
